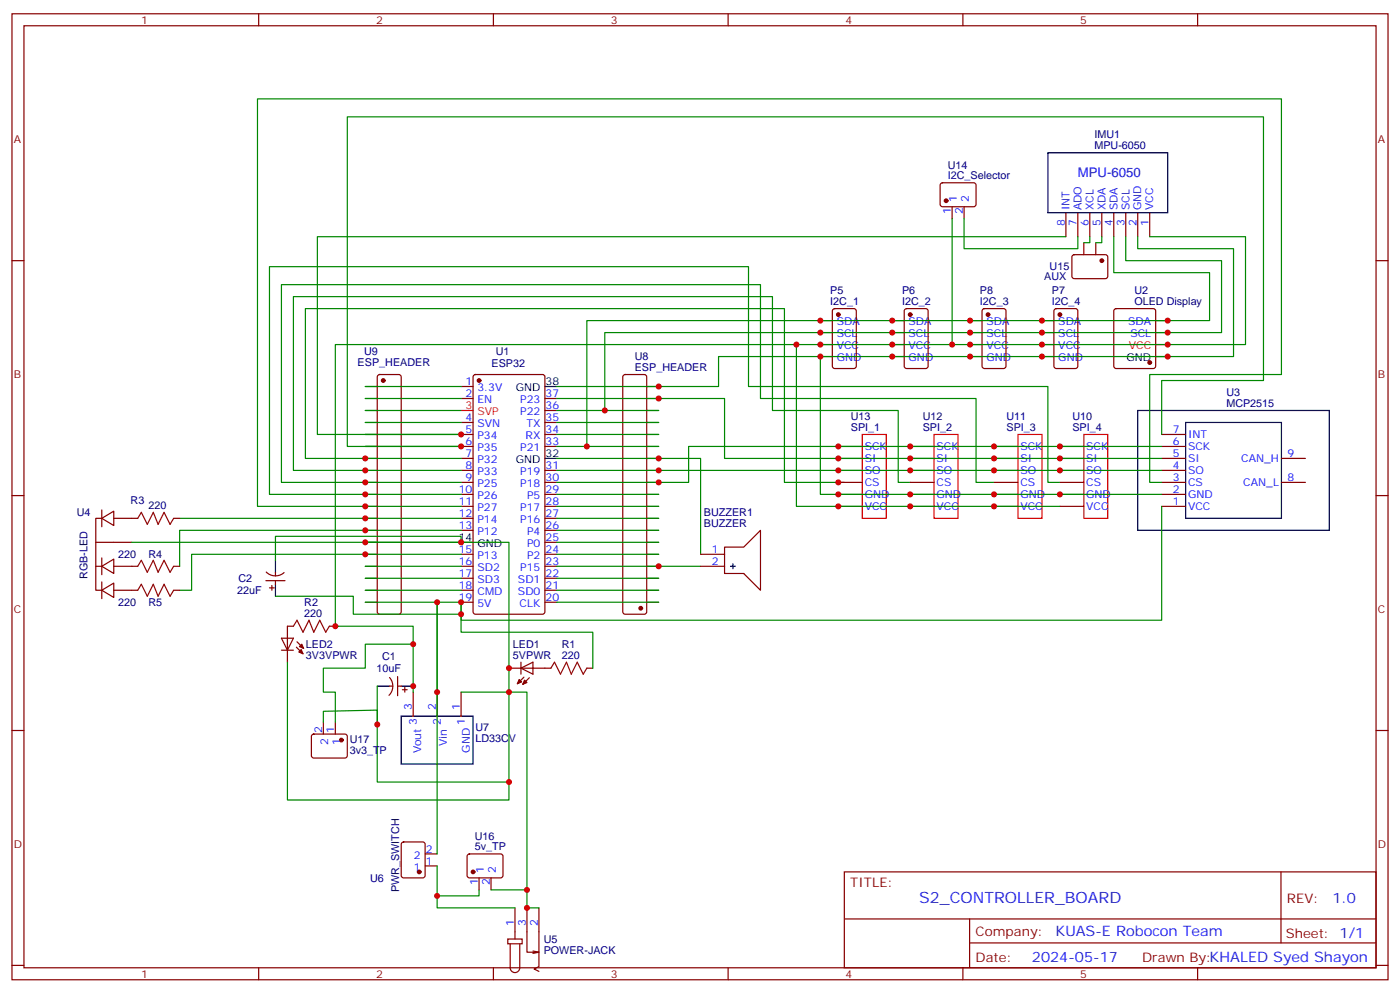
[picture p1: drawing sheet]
<svg xmlns="http://www.w3.org/2000/svg" width="412mm" height="292mm" viewBox="0 0 412 292" stroke-linecap="round" stroke-linejoin="round" font-family="sans-serif">
<g fill="none" stroke="#870000" stroke-width=".35">
<path d="M3.5 4.1h405.4v284.3h-405.4zM7.1 7.6h398.2v277.3h-398.2zM76.2 4.1v3.5M145.3 4.1v3.5M214.5 4.1v3.5M283.6 4.1v3.5M352.8 4.1v3.5M277.2 54l.4-.2 9.5 .1 .4 .6-.1 5.9-.6 .5-9.4-.1-.5-.7v-5.6zM3.5 76.7h3.6M280.5 60.9v3.5M284 60.9v3.5M314 62.6v7.1"/>
<path d="M316 75.2l.4-.2h9.5l.4 .7v5.9l-.7 .4h-9.4l-.5-.7v-5.6zM317.5 62.6v7.1M319.3 71.4v3.6M321 62.6v7.1M322.8 71.4v3.6M324.6 62.6v7.1M328.1 62.6v7.1M331.6 62.6v7.1M335.1 62.6v7.1M338.7 62.6v7.1M405.3 76.7h3.6M241.7 97.9h3.5"/>
<path d="M241.7 94.4h3.5M245.4 91l.5-.2h5.6l.7 .5v16.5l-.4 .6-5.9 .1-.7-.5v-16.5zM262.8 97.9h3.5M262.8 94.4h3.5M266.6 91l.5-.2h5.6l.6 .5 .1 16.5-.5 .6-5.8 .1-.7-.5-.1-16.5zM285.8 97.9h3.5M285.8 94.4h3.5M289.5 91l.5-.2h5.6l.7 .5v16.5l-.4 .6-5.9 .1-.7-.5v-16.5zM306.9 97.9h3.5M306.9 94.4h3.5M310.7 91l.4-.2h5.7l.6 .5 .1 16.5-.5 .6-5.9 .1-.6-.5-.1-16.5zM328.3 91l.5-.2h10.9l.5 .2 .2 .5v16.3l-.2 .5-.5 .2h-10.9l-.5-.3-.2-.4v-16.3z"/>
<path d="M340.4 97.9h3.6M340.4 94.4h3.6M107.6 113.8h3.5M107.6 117.3h3.5M111.4 110.4l.4-.2h5.7l.5 .2 .2 .5v69.2l-.3 .5-.4 .2h-5.7l-.5-.2-.2-.5v-69.2zM135.8 113.8h3.5M135.8 117.3h3.5M139.6 110.4l.5-.2h19.7l.7 .5v69.4l-.4 .6-20 .1-.7-.5-.1-69.4zM160.5 117.3h3.5M183.7 110.4l.4-.2h5.7l.5 .2 .2 .5v69.2l-.2 .5-.5 .2h-5.7l-.4-.2-.3-.5v-69.2zM190.5 113.8h3.5M190.5 117.3h3.5"/>
<path d="M241.7 105h3.5M241.7 101.4h3.5M262.8 105h3.5M262.8 101.4h3.5M285.8 105h3.5M285.8 101.4h3.5M306.9 105h3.5M306.9 101.4h3.5M107.6 124.4h3.5M107.6 127.9h3.5M107.6 131.4h3.5M107.6 134.9h3.5"/>
<path d="M107.6 138.5h3.5M107.6 120.8h3.5M135.8 124.4h3.5M135.8 127.9h3.5M135.8 131.4h3.5M135.8 134.9h3.5M135.8 138.5h3.5M160.5 124.4h3.5M160.5 127.9h3.5M160.5 131.4h3.5M160.5 138.5h3.5M160.5 120.8h3.5"/>
<path d="M190.5 124.4h3.5M190.5 127.9h3.5M190.5 131.4h3.5M190.5 134.9h3.5M190.5 138.5h3.5M190.5 120.8h3.5M246.9 131.4h7.1M246.9 134.9h7.1M246.9 138.5h7.1M268.1 131.4h7.1M268.1 134.9h7.1M268.1 138.5h7.1"/>
<path d="M292.8 131.4h7.1M292.8 134.9h7.1M292.8 138.5h7.1M312.2 131.4h7.1M312.2 134.9h7.1M312.2 138.5h7.1M342.2 127.9h7M342.2 131.4h7M342.2 134.9h7M342.2 138.5h7M377.5 134.9h7M3.5 145.9h3.6"/>
<path d="M28.2 159.6h10.6M30 152.6l3.5-2.1v4.2zM30 152.6h-1.8v21.1h1.8M30 150.1v4.9M33.5 152.6h7.1M51.2 152.6h1.7M107.6 142h3.5M107.6 145.5h3.5M107.6 149h3.5M107.6 152.6h3.5M107.6 156.1h3.5M107.6 159.6h3.5"/>
<path d="M135.8 142h3.5M135.8 145.5h3.5M135.8 149h3.5M135.8 152.6h3.5M135.8 156.1h3.5M160.5 142h3.5M160.5 145.5h3.5M160.5 149h3.5M160.5 152.6h3.5M160.5 156.1h3.5M160.5 159.6h3.5M190.5 142h3.5"/>
<path d="M190.5 145.5h3.5M190.5 149h3.5M190.5 152.6h3.5M190.5 156.1h3.5M190.5 159.6h3.5M246.9 142h7.1M246.9 145.5h7.1M246.9 149h7.1M268.1 142h7.1M268.1 145.5h7.1M268.1 149h7.1M292.8 142h7.1"/>
<path d="M292.8 145.5h7.1M292.8 149h7.1M312.2 142h7.1M312.2 145.5h7.1M312.2 149h7.1M342.2 142h7M342.2 145.5h7M342.2 149h7M377.5 142h7M405.3 145.9h3.6M28.2 166.7h1.8M30 166.7l3.5-2.1v4.2z"/>
<path d="M30 173.7l3.5-2.1v4.3zM30 164.2v5M30 171.3v4.9M33.5 166.7h7.1M33.5 173.7h7.1M51.2 166.7h1.7M51.2 173.7h1.7M78.3 170.9h5.7M78.4 168.4a3.8 3.8 0 0 0 5.3 .1M79.4 173h1.4M80.1 172.3v1.4M81.1 168.5v1"/>
<path d="M81.1 170.9v1.1M107.6 163.2h3.5M107.6 166.7h3.5M107.6 170.2h3.5M107.6 173.7h3.5M107.6 177.3h3.5M135.8 163.2h3.5M135.8 166.7h3.5M135.8 170.2h3.5M135.8 173.7h3.5M135.8 177.3h3.5M160.5 163.2h3.5"/>
<path d="M160.5 166.7h3.5M160.5 170.2h3.5M160.5 173.7h3.5M160.5 177.3h3.5M190.5 163.2h3.5M190.5 166.7h3.5M190.5 170.2h3.5M190.5 173.7h3.5M190.5 177.3h3.5M206.4 163.2h7M206.4 166.7h7M213.4 161h5.7l4.9-4.9v17.6l-4.9-4.9h-5.7z"/>
<path d="M84.7 184.3h1.7M97 184.3h1.8M114.7 199.4a3.8 3.8 0 0 1-.1 5.3M117.1 199.1v5.7M160.5 196.7h1.8M172.9 196.7h1.7M3.5 215h3.6M92 216.3l.4-.2h9.5l.4 .7-.1 5.9-.6 .4h-9.4l-.5-.7v-5.6zM95.2 212.5v3.6M98.8 212.5v3.6M114.7 202h1M117.1 202h1.1"/>
<path d="M118.5 203h1.4M119.2 202.3v1.4M121.7 203.7v7.1M128.8 203.7v7.1M135.8 203.7v7.1M405.3 215h3.6M118.4 248l.5-.2h5.6l.7 .5v9.4l-.4 .7h-5.9l-.7-.5v-9.4zM125.2 254.9h3.6M125.2 251.4h3.6M137.8 251.6l.5-.2h9.4l.5 .7-.1 5.9-.6 .4-9.5-.1-.4-.6v-5.6zM141.1 258.4v3.5M144.6 258.4v3.5"/>
<path d="M248.7 256.6h156.6v28.3h-156.6zM377.3 256.7v20.8M149.6 276.4h4.2v1.4h-4.2zM150.3 277.8v7.1a1.41 1.41 0 0 0 1.4 1.4 1.41 1.41 0 0 0 1.4-1.4v-7.1M151.7 267.2v9.2M155.2 267.2v13.1h3.5l-1.7 .3M157 279.9l1.7 .4M158.7 267.2v17.3l-1.4 .7 1.4 .7M248.7 270.5h156.5M285.6 277.5h119.6M285.6 270.5v14.1M3.5 284.2h3.6"/>
<path d="M76.2 284.9v3.5M145.3 284.9v3.5M214.5 284.9v3.5M283.6 284.9v3.5M352.8 284.9v3.5M405.3 284.2h3.6"/>
</g>
<g fill="#870000" stroke="#870000" stroke-width=".35">
<circle cx="141.1" cy="112" r=".53"/>
<circle cx="338.7" cy="106.7" r=".53"/>
<circle cx="188.7" cy="179" r=".53"/>
<circle cx="112.9" cy="112" r=".53"/>
<circle cx="246.9" cy="92.6" r=".53"/>
<circle cx="268.1" cy="92.6" r=".53"/>
<circle cx="312.2" cy="92.6" r=".53"/>
<circle cx="291" cy="92.6" r=".53"/>
<circle cx="123.5" cy="256.6" r=".53"/>
<circle cx="278.7" cy="59.1" r=".53"/>
<circle cx="324.6" cy="76.7" r=".53"/>
<circle cx="139.3" cy="256.6" r=".53"/>
<circle cx="100.5" cy="217.8" r=".53"/>
</g>
<path d="M340.4 101.4h3.6M135.8 120.8h3.5M254 127.9h7.1v24.7h-7.1zM275.2 127.9h7v24.7h-7zM299.9 127.9h7v24.7h-7zM319.3 127.9h7v24.7h-7z" fill="none" stroke="#f00" stroke-width=".35"/>
<g fill="none" stroke="#000" stroke-width=".35">
<path d="M308.7 45h35.3v17.6h-35.3zM160.5 113.8h3.5M340.4 105h3.6M160.5 134.9h3.5M335.1 120.8h56.5v35.3h-56.5zM349.2 124.4h28.3v28.2h-28.3zM135.8 159.6h3.5M81.1 164.9v3.6M81.1 172v3.5M215.2 166.7h1.4M215.9 166v1.4M111.1 202h3.6"/>
<path d="M118.2 210.8h21.1v14.1h-21.1zM118.2 202h3.5"/>
</g>
<g fill="#850000" stroke="#850000" stroke-width=".35">
<path d="M154.5 200.2l.7 .7-1.2 .5z"/>
<path d="M152.9 200l.7 .7-1.2 .6z"/>
<path d="M88.2 190.3l.7-.7 .5 1.3z"/>
<path d="M88 191.9l.7-.7 .6 1.2z"/>
</g>
<path d="M82.9 191.4h3.5M82.9 187.9h3.5l-1.7 3.5zM84.7 184.3v10.6M87.3 190.5l2 1.9M87.5 188.9l1.9 2M149.9 196.7h10.6M153.5 194.9v3.5M153.5 196.7l3.5-1.8v3.5zM154.3 199.3l-1.9 2M155.9 199.5l-1.9 1.9" fill="none" stroke="#850000" stroke-width=".35"/>
<g fill="none" stroke="#008700" stroke-width=".35">
<path d="M280.5 64.4v37M284 64.4v8.8h33.5v-3.5M314 69.7h-220.5v58.2h42.3h-28.2M321 69.7v1.7h-1.7M324.6 69.7v1.7h-1.8M328.1 69.7v10.6h28.2v14.1h-183.4v37M331.6 69.7v7h28.2v21.2h-181.6v22.9M335.1 69.7v3.5h28.3v31.8h-121.7M338.7 69.7h28.2v31.7h-268.1v82.9h22.9v19.4M107.6 113.8h28.2M107.6 117.3h28.2M164 117.3h49.4v17.6h128.8"/>
<path d="M234.6 101.4v47.6h77.6M241.7 105h-30v8.8h-47.7M241.7 105v40.5h100.5M107.6 124.4h28.2M107.6 120.8h28.2M135.8 134.9h-45.8v-44.1h141.1v51.2h17.6M135.8 138.5h-49.4v-51.2h141.1v33.5h37.1v21.2h3.5M164 138.5h178.2M164 134.9h42.4v28.3M164 120.8h30M164 131.4h30M164 127.9h30"/>
<path d="M164 124.4h30M342.2 131.4h-139.4v10.6h-38.8M342.2 127.9v-15.9h30v-77.6h-269.9v97h33.5h-28.2M38.8 159.6h97v-1.7h-54.7v7M52.9 152.6h82.9M107.6 159.6h42.3v44.1h5.3v63.5h3.5M135.8 142h-52.9v-58.2h141.1v33.5h63.5v24.7h5.3M135.8 156.1h-82.9v10.6M164 159.6h30M164 156.1h30M164 152.6h30M164 149h30"/>
<path d="M164 145.5h30M312.2 142h-3.5v-28.2h-88.2v-35.3h-141.1v67h56.4M342.2 149v33.6h-206.4v-5.3M342.2 142h-3.5v-31.8h38.8v-81.1h-301.7v119.9h60M81.1 175.5h23v5.3h31.7M107.6 177.3h21.2v74.1M107.6 173.7h28.2M107.6 170.2h28.2M107.6 166.7h28.2M135.8 163.2h-79.4v10.5h-3.5M135.8 177.3v8.8h38.8v10.6M135.8 177.3h-7v26.4"/>
<path d="M164 166.7h42.4M164 177.3h30M164 173.7h30M164 170.2h30M164 163.2h30M84.7 194.9v40.6h65.2v-5.3M121.7 189.6h-14.1v7.1h-12.4v7h3.6v8.8M95.2 212.5v-3.1l15.9-.4v4.3M111.1 202v28.2h38.8v-26.5h-14.1M128.8 254.9v12.3h22.9M141.1 261.9v1.8h-12.3M144.6 261.9h10.6"/>
</g>
<path d="M40.6 152.6l1-1.8 1.8 3.5 1.8-3.5 1.4 3.5 1.7-3.5 1.8 3.5 1.1-1.7M40.6 166.7l1-1.8 1.8 3.6 1.8-3.6 1.4 3.6 1.7-3.6 1.8 3.6 1.1-1.8M40.6 173.7l1-1.7 1.8 3.5 1.8-3.5 1.4 3.5 1.7-3.5 1.8 3.5 1.1-1.8M86.4 184.3l1.1-1.7 1.8 3.5 1.7-3.5 1.4 3.5 1.8-3.5 1.8 3.5 1-1.8M162.3 196.7l1-1.8 1.8 3.5 1.8-3.5 1.4 3.5 1.7-3.5 1.8 3.5 1.1-1.7" fill="none" stroke="#a10000" stroke-width=".35"/>
<g fill="#c00">
<circle cx="135.8" cy="159.6" r=".88"/>
<circle cx="149.9" cy="196.7" r=".88"/>
<circle cx="285.8" cy="105" r=".88"/>
<circle cx="262.8" cy="105" r=".88"/>
<circle cx="285.8" cy="101.4" r=".88"/>
<circle cx="262.8" cy="101.4" r=".88"/>
<circle cx="241.7" cy="105" r=".88"/>
<circle cx="194" cy="113.8" r=".88"/>
<circle cx="241.7" cy="101.4" r=".88"/>
<circle cx="172.9" cy="131.4" r=".88"/>
<circle cx="285.8" cy="97.9" r=".88"/>
<circle cx="262.8" cy="97.9" r=".88"/>
<circle cx="241.7" cy="97.9" r=".88"/>
<circle cx="241.7" cy="94.4" r=".88"/>
<circle cx="262.8" cy="94.4" r=".88"/>
<circle cx="285.8" cy="94.4" r=".88"/>
<circle cx="306.9" cy="105" r=".88"/>
<circle cx="306.9" cy="101.4" r=".88"/>
<circle cx="306.9" cy="97.9" r=".88"/>
<circle cx="306.9" cy="94.4" r=".88"/>
<circle cx="292.8" cy="138.5" r=".88"/>
<circle cx="268.1" cy="138.5" r=".88"/>
<circle cx="292.8" cy="134.9" r=".88"/>
<circle cx="268.1" cy="134.9" r=".88"/>
<circle cx="292.8" cy="131.4" r=".88"/>
<circle cx="268.1" cy="131.4" r=".88"/>
<circle cx="268.1" cy="149" r=".88"/>
<circle cx="292.8" cy="149" r=".88"/>
<circle cx="268.1" cy="145.5" r=".88"/>
<circle cx="292.8" cy="145.5" r=".88"/>
<circle cx="312.2" cy="145.5" r=".88"/>
<circle cx="312.2" cy="138.5" r=".88"/>
<circle cx="312.2" cy="134.9" r=".88"/>
<circle cx="312.2" cy="131.4" r=".88"/>
<circle cx="246.9" cy="138.5" r=".88"/>
<circle cx="194" cy="138.5" r=".88"/>
<circle cx="246.9" cy="131.4" r=".88"/>
<circle cx="194" cy="142" r=".88"/>
<circle cx="246.9" cy="145.5" r=".88"/>
<circle cx="234.6" cy="101.4" r=".88"/>
<circle cx="246.9" cy="149" r=".88"/>
<circle cx="121.7" cy="202" r=".88"/>
<circle cx="149.9" cy="203.7" r=".88"/>
<circle cx="149.9" cy="230.2" r=".88"/>
<circle cx="135.8" cy="127.9" r=".88"/>
<circle cx="107.6" cy="134.9" r=".88"/>
<circle cx="246.9" cy="142" r=".88"/>
<circle cx="107.6" cy="138.5" r=".88"/>
<circle cx="107.6" cy="142" r=".88"/>
<circle cx="107.6" cy="145.5" r=".88"/>
<circle cx="344" cy="101.4" r=".88"/>
<circle cx="344" cy="105" r=".88"/>
<circle cx="344" cy="97.9" r=".88"/>
<circle cx="344" cy="94.4" r=".88"/>
<circle cx="107.6" cy="152.6" r=".88"/>
<circle cx="107.6" cy="156.1" r=".88"/>
<circle cx="107.6" cy="163.2" r=".88"/>
<circle cx="135.8" cy="131.4" r=".88"/>
<circle cx="107.6" cy="149" r=".88"/>
<circle cx="135.8" cy="177.3" r=".88"/>
<circle cx="128.8" cy="177.3" r=".88"/>
<circle cx="128.8" cy="203.7" r=".88"/>
<circle cx="194" cy="166.7" r=".88"/>
<circle cx="194" cy="134.9" r=".88"/>
<circle cx="280.5" cy="101.4" r=".88"/>
<circle cx="155.2" cy="267.2" r=".88"/>
<circle cx="128.8" cy="263.7" r=".88"/>
<circle cx="155.2" cy="261.9" r=".88"/>
<circle cx="121.7" cy="189.6" r=".88"/>
<circle cx="111.1" cy="213.3" r=".88"/>
<circle cx="98.8" cy="184.3" r=".88"/>
<circle cx="107.6" cy="159.6" r=".88"/>
<circle cx="135.8" cy="180.8" r=".88"/>
<circle cx="178.2" cy="120.8" r=".88"/>
<circle cx="246.9" cy="134.9" r=".88"/>
<circle cx="194" cy="117.3" r=".88"/>
</g>
<text font-size="4.6" fill="#00f" x="270.8" y="265.7">S2_CONTROLLER_BOARD</text>
<g font-size="4.2" fill="#00f">
<text x="392.5" y="265.9">1.0</text>
<text x="310.9" y="275.5">KUAS-E Robocon Team</text>
<text x="304" y="283.3">2024-05-17</text>
</g>
<text font-size="3.9" fill="#00f" x="317.5" y="52">MPU-6050</text>
<g font-size="3.9" fill="#800">
<text x="250.5" y="261.2">TITLE:</text>
<text x="379.1" y="265.9">REV:</text>
<text x="287.4" y="275.4">Company:</text>
<text x="378.7" y="276">Sheet: 1/1</text>
<text x="287.4" y="283.1">Date:</text>
<text x="336.4" y="283.2">Drawn By:KHALED Syed Shayon</text>
</g>
<g font-size="3.2" fill="#800">
<text x="41.6" y="7.1">1</text>
<text x="110.8" y="7.1">2</text>
<text x="179.9" y="7.1">3</text>
<text x="249.1" y="7.1">4</text>
<text x="318.2" y="7.1">5</text>
<text x="4.1" y="42.2">A</text>
<text x="405.9" y="42.2">A</text>
<text x="4.1" y="111.3">B</text>
<text x="405.9" y="111.3">B</text>
<text x="4.1" y="180.4">C</text>
<text x="405.9" y="180.4">C</text>
<text x="4.1" y="249.6">D</text>
<text x="405.9" y="249.6">D</text>
<text x="41.6" y="287.9">1</text>
<text x="110.8" y="287.9">2</text>
<text x="179.9" y="287.9">3</text>
<text x="249.1" y="287.9">4</text>
<text x="318.2" y="287.9">5</text>
</g>
<g font-size="3.2" fill="#000080">
<text x="322.4" y="40.6">IMU1</text>
<text x="322.4" y="43.9">MPU-6050</text>
<text x="279.2" y="52.7">I2C_Selector</text>
<text x="279.2" y="49.7">U14</text>
<text x="307.6" y="82.5">AUX</text>
<text x="309.2" y="79.6">U15</text>
<text x="244.6" y="89.8">I2C_1</text>
<text x="244.6" y="86.6">P5</text>
<text x="265.7" y="89.8">I2C_2</text>
<text x="265.7" y="86.6">P6</text>
<text x="288.7" y="89.8">I2C_3</text>
<text x="288.7" y="86.6">P8</text>
<text x="309.8" y="89.8">I2C_4</text>
<text x="309.8" y="86.6">P7</text>
<text x="334.2" y="89.8">OLED Display</text>
<text x="334.2" y="86.6">U2</text>
<text x="105.4" y="107.9">ESP_HEADER</text>
<text x="107.3" y="104.4">U9</text>
<text x="144.8" y="107.9">ESP32</text>
<text x="146.1" y="104.4">U1</text>
<text x="187" y="105.9">U8</text>
<text x="187" y="109.2">ESP_HEADER</text>
<text x="361.3" y="119.8">MCP2515</text>
<text x="361.3" y="116.4">U3</text>
<text x="250.6" y="123.8">U13</text>
<text x="271.8" y="123.8">U12</text>
<text x="296.5" y="123.8">U11</text>
<text x="315.9" y="123.8">U10</text>
<text x="250.6" y="126.8">SPI_1</text>
<text x="271.8" y="126.8">SPI_2</text>
<text x="296.5" y="126.8">SPI_3</text>
<text x="315.9" y="126.8">SPI_4</text>
<text x="38.5" y="148.4">R3</text>
<text x="43.8" y="149.8">220</text>
<text x="22.6" y="151.9">U4</text>
<text x="207.3" y="155">BUZZER</text>
<text x="207.3" y="152">BUZZER1</text>
<text x="34.8" y="164.3">220</text>
<text x="43.8" y="164.3">R4</text>
<text x="25.8" y="170.5" transform="rotate(-90 25.8 170.5)">RGB-LED</text>
<text x="70.2" y="171.3">C2</text>
<text x="34.8" y="178.4">220</text>
<text x="43.8" y="178.4">R5</text>
<text x="69.9" y="174.9">22uF</text>
<text x="89.6" y="178.3">R2</text>
<text x="89.6" y="181.5">220</text>
<text x="90.1" y="190.7">LED2</text>
<text x="151.1" y="190.8">LED1</text>
<text x="165.5" y="190.8">R1</text>
<text x="90.1" y="193.9">3V3VPWR</text>
<text x="110.9" y="197.8">10uF</text>
<text x="112.5" y="194.3">C1</text>
<text x="151.1" y="193.9">5VPWR</text>
<text x="165.5" y="193.9">220</text>
<text x="140.1" y="215.1">U7</text>
<text x="103" y="221.9">3v3_TP</text>
<text x="103" y="218.7">U17</text>
<text x="140.1" y="218.4">LD33CV</text>
<text x="139.9" y="250.3">5v_TP</text>
<text x="139.9" y="247.1">U16</text>
<text x="109" y="259.6">U6</text>
<text x="117.6" y="262.6" transform="rotate(-90 117.6 262.6)">PWR_SWITCH</text>
<text x="160.2" y="280.8">POWER-JACK</text>
<text x="160.2" y="277.6">U5</text>
</g>
<g font-size="3.2" fill="#00f">
<text x="281.9" y="59.5" transform="rotate(-90 281.9 59.5)">1</text>
<text x="285.4" y="59.5" transform="rotate(-90 285.4 59.5)">2</text>
<text x="280.1" y="63" transform="rotate(-90 280.1 63)">1</text>
<text x="283.6" y="63" transform="rotate(-90 283.6 63)">2</text>
<text x="315" y="61.9" transform="rotate(-90 315 61.9)">INT</text>
<text x="318.6" y="61.9" transform="rotate(-90 318.6 61.9)">ADO</text>
<text x="322.1" y="61.9" transform="rotate(-90 322.1 61.9)">XCL</text>
<text x="325.6" y="61.9" transform="rotate(-90 325.6 61.9)">XDA</text>
<text x="329.1" y="61.9" transform="rotate(-90 329.1 61.9)">SDA</text>
<text x="332.7" y="61.9" transform="rotate(-90 332.7 61.9)">SCL</text>
<text x="336.2" y="61.9" transform="rotate(-90 336.2 61.9)">GND</text>
<text x="339.7" y="61.9" transform="rotate(-90 339.7 61.9)">VCC</text>
<text x="313.6" y="66.4" transform="rotate(-90 313.6 66.4)">8</text>
<text x="317.1" y="66.4" transform="rotate(-90 317.1 66.4)">7</text>
<text x="320.7" y="66.4" transform="rotate(-90 320.7 66.4)">6</text>
<text x="324.2" y="66.4" transform="rotate(-90 324.2 66.4)">5</text>
<text x="327.7" y="66.4" transform="rotate(-90 327.7 66.4)">4</text>
<text x="331.3" y="66.4" transform="rotate(-90 331.3 66.4)">3</text>
<text x="334.8" y="66.4" transform="rotate(-90 334.8 66.4)">2</text>
<text x="338.3" y="66.4" transform="rotate(-90 338.3 66.4)">1</text>
<text x="246.5" y="95.8">SDA</text>
<text x="267.7" y="95.8">SDA</text>
<text x="290.6" y="95.8">SDA</text>
<text x="311.7" y="95.8">SDA</text>
<text x="332.3" y="95.8">SDA</text>
<text x="246.5" y="99.3">SCL</text>
<text x="267.7" y="99.3">SCL</text>
<text x="290.6" y="99.3">SCL</text>
<text x="311.7" y="99.3">SCL</text>
<text x="333" y="99.3">SCL</text>
<text x="246.5" y="106.4">GND</text>
<text x="246.5" y="102.8">VCC</text>
<text x="267.7" y="106.4">GND</text>
<text x="267.7" y="102.8">VCC</text>
<text x="290.6" y="106.4">GND</text>
<text x="290.6" y="102.8">VCC</text>
<text x="311.7" y="106.4">GND</text>
<text x="311.7" y="102.8">VCC</text>
<text x="137.2" y="113.4">1</text>
<text x="137.2" y="116.9">2</text>
<text x="140.7" y="115.2">3.3V</text>
<text x="140.7" y="118.7">EN</text>
<text x="153.3" y="118.7">P23</text>
<text x="160.7" y="116.9">37</text>
<text x="137.2" y="124">4</text>
<text x="140.7" y="125.8">SVN</text>
<text x="153.3" y="122.2">P22</text>
<text x="155.1" y="125.8">TX</text>
<text x="160.7" y="124">35</text>
<text x="160.7" y="120.5">36</text>
<text x="137.2" y="127.5">5</text>
<text x="137.2" y="131.1">6</text>
<text x="140.7" y="129.3">P34</text>
<text x="154.8" y="129.3">RX</text>
<text x="160.7" y="131.1">33</text>
<text x="160.7" y="127.5">34</text>
<text x="345.5" y="127.5">7</text>
<text x="345.5" y="131.1">6</text>
<text x="350" y="128.9">INT</text>
<text x="137.2" y="134.6">7</text>
<text x="140.7" y="132.8">P35</text>
<text x="140.7" y="136.3">P32</text>
<text x="153.3" y="132.8">P21</text>
<text x="254.7" y="132.5">SCK</text>
<text x="254.7" y="136">SI</text>
<text x="275.9" y="132.5">SCK</text>
<text x="275.9" y="136">SI</text>
<text x="300.6" y="132.5">SCK</text>
<text x="300.6" y="136">SI</text>
<text x="320" y="132.5">SCK</text>
<text x="320" y="136">SI</text>
<text x="345.5" y="134.6">5</text>
<text x="350" y="132.5">SCK</text>
<text x="350" y="136">SI</text>
<text x="365.6" y="136">CAN_H</text>
<text x="379.2" y="134.6">9</text>
<text x="137.2" y="138.1">8</text>
<text x="137.2" y="141.6">9</text>
<text x="140.7" y="139.9">P33</text>
<text x="140.7" y="143.4">P25</text>
<text x="153.3" y="143.4">P18</text>
<text x="153.3" y="139.9">P19</text>
<text x="160.7" y="141.6">30</text>
<text x="160.7" y="138.1">31</text>
<text x="254.7" y="139.5">SO</text>
<text x="254.7" y="143.1">CS</text>
<text x="275.9" y="139.5">SO</text>
<text x="275.9" y="143.1">CS</text>
<text x="300.6" y="139.5">SO</text>
<text x="300.6" y="143.1">CS</text>
<text x="320" y="139.5">SO</text>
<text x="320" y="143.1">CS</text>
<text x="345.5" y="138.1">4</text>
<text x="345.5" y="141.6">3</text>
<text x="350" y="139.5">SO</text>
<text x="350" y="143.1">CS</text>
<text x="366.2" y="143.1">CAN_L</text>
<text x="379.2" y="141.6">8</text>
<text x="135.1" y="145.2">10</text>
<text x="135.1" y="148.7">11</text>
<text x="140.7" y="146.9">P26</text>
<text x="155.3" y="146.9">P5</text>
<text x="160.7" y="148.7">28</text>
<text x="160.7" y="145.2">29</text>
<text x="254.7" y="146.6">GND</text>
<text x="275.9" y="146.6">GND</text>
<text x="300.6" y="146.6">GND</text>
<text x="320" y="146.6">GND</text>
<text x="345.5" y="145.2">2</text>
<text x="345.5" y="148.7">1</text>
<text x="350" y="146.6">GND</text>
<text x="135.1" y="152.2">12</text>
<text x="135.1" y="155.8">13</text>
<text x="140.7" y="150.5">P27</text>
<text x="140.7" y="154">P14</text>
<text x="153.3" y="154">P16</text>
<text x="153.3" y="150.5">P17</text>
<text x="160.7" y="155.8">26</text>
<text x="160.7" y="152.2">27</text>
<text x="254.7" y="150.1">VCC</text>
<text x="275.9" y="150.1">VCC</text>
<text x="300.6" y="150.1">VCC</text>
<text x="320" y="150.1">VCC</text>
<text x="350" y="150.1">VCC</text>
<text x="140.7" y="157.5">P12</text>
<text x="155.3" y="161">P0</text>
<text x="155.3" y="157.5">P4</text>
<text x="160.7" y="159.3">25</text>
<text x="135.1" y="162.8">15</text>
<text x="135.1" y="166.3">16</text>
<text x="140.7" y="164.6">P13</text>
<text x="155.3" y="164.6">P2</text>
<text x="160.7" y="166.3">23</text>
<text x="160.7" y="162.8">24</text>
<text x="209.6" y="162.8">1</text>
<text x="209.6" y="166.3">2</text>
<text x="135.1" y="169.9">17</text>
<text x="135.1" y="173.4">18</text>
<text x="140.7" y="168.1">SD2</text>
<text x="140.7" y="171.6">SD3</text>
<text x="152.6" y="171.6">SD1</text>
<text x="153.3" y="168.1">P15</text>
<text x="160.7" y="173.4">21</text>
<text x="160.7" y="169.9">22</text>
<text x="135.1" y="176.9">19</text>
<text x="140.7" y="175.2">CMD</text>
<text x="140.7" y="178.7">5V</text>
<text x="152.6" y="175.2">SD0</text>
<text x="153" y="178.7">CLK</text>
<text x="160.7" y="176.9">20</text>
<text x="121.4" y="209" transform="rotate(-90 121.4 209)">3</text>
<text x="128.4" y="209" transform="rotate(-90 128.4 209)">2</text>
<text x="135.5" y="209" transform="rotate(-90 135.5 209)">1</text>
<text x="94.9" y="215.9" transform="rotate(-90 94.9 215.9)">2</text>
<text x="98.4" y="215.9" transform="rotate(-90 98.4 215.9)">1</text>
<text x="122.8" y="213.5" transform="rotate(-90 122.8 213.5)">3</text>
<text x="129.8" y="213.5" transform="rotate(-90 129.8 213.5)">2</text>
<text x="136.9" y="213.5" transform="rotate(-90 136.9 213.5)">1</text>
<text x="96.7" y="219.4" transform="rotate(-90 96.7 219.4)">2</text>
<text x="100.2" y="219.4" transform="rotate(-90 100.2 219.4)">1</text>
<text x="124.1" y="221.8" transform="rotate(-90 124.1 221.8)">Vout</text>
<text x="131.6" y="219.6" transform="rotate(-90 131.6 219.6)">Vin</text>
<text x="138.4" y="221.5" transform="rotate(-90 138.4 221.5)">GND</text>
<text x="125.4" y="251">2</text>
<text x="121.9" y="256.3">1</text>
<text x="121.9" y="252.8">2</text>
<text x="125.4" y="254.5">1</text>
<text x="142.5" y="257.1" transform="rotate(-90 142.5 257.1)">1</text>
<text x="146" y="257.1" transform="rotate(-90 146 257.1)">2</text>
<text x="140.8" y="260.6" transform="rotate(-90 140.8 260.6)">1</text>
<text x="144.3" y="260.6" transform="rotate(-90 144.3 260.6)">2</text>
<text x="151.3" y="272.5" transform="rotate(-90 151.3 272.5)">1</text>
<text x="154.9" y="272.5" transform="rotate(-90 154.9 272.5)">3</text>
<text x="158.4" y="272.5" transform="rotate(-90 158.4 272.5)">2</text>
</g>
<g font-size="3.2">
<text x="331.8" y="106.4">GND</text>
<text x="160.7" y="113.4">38</text>
<text x="151.9" y="115.2">GND</text>
<text x="151.9" y="136.3">GND</text>
<text x="160.7" y="134.6">32</text>
<text x="135.1" y="159.3">14</text>
<text x="140.7" y="161">GND</text>
</g>
<g font-size="3.2" fill="#f00">
<text x="332.5" y="102.8">VCC</text>
<text x="137.2" y="120.5">3</text>
<text x="140.7" y="122.2">SVP</text>
</g>
</svg>
